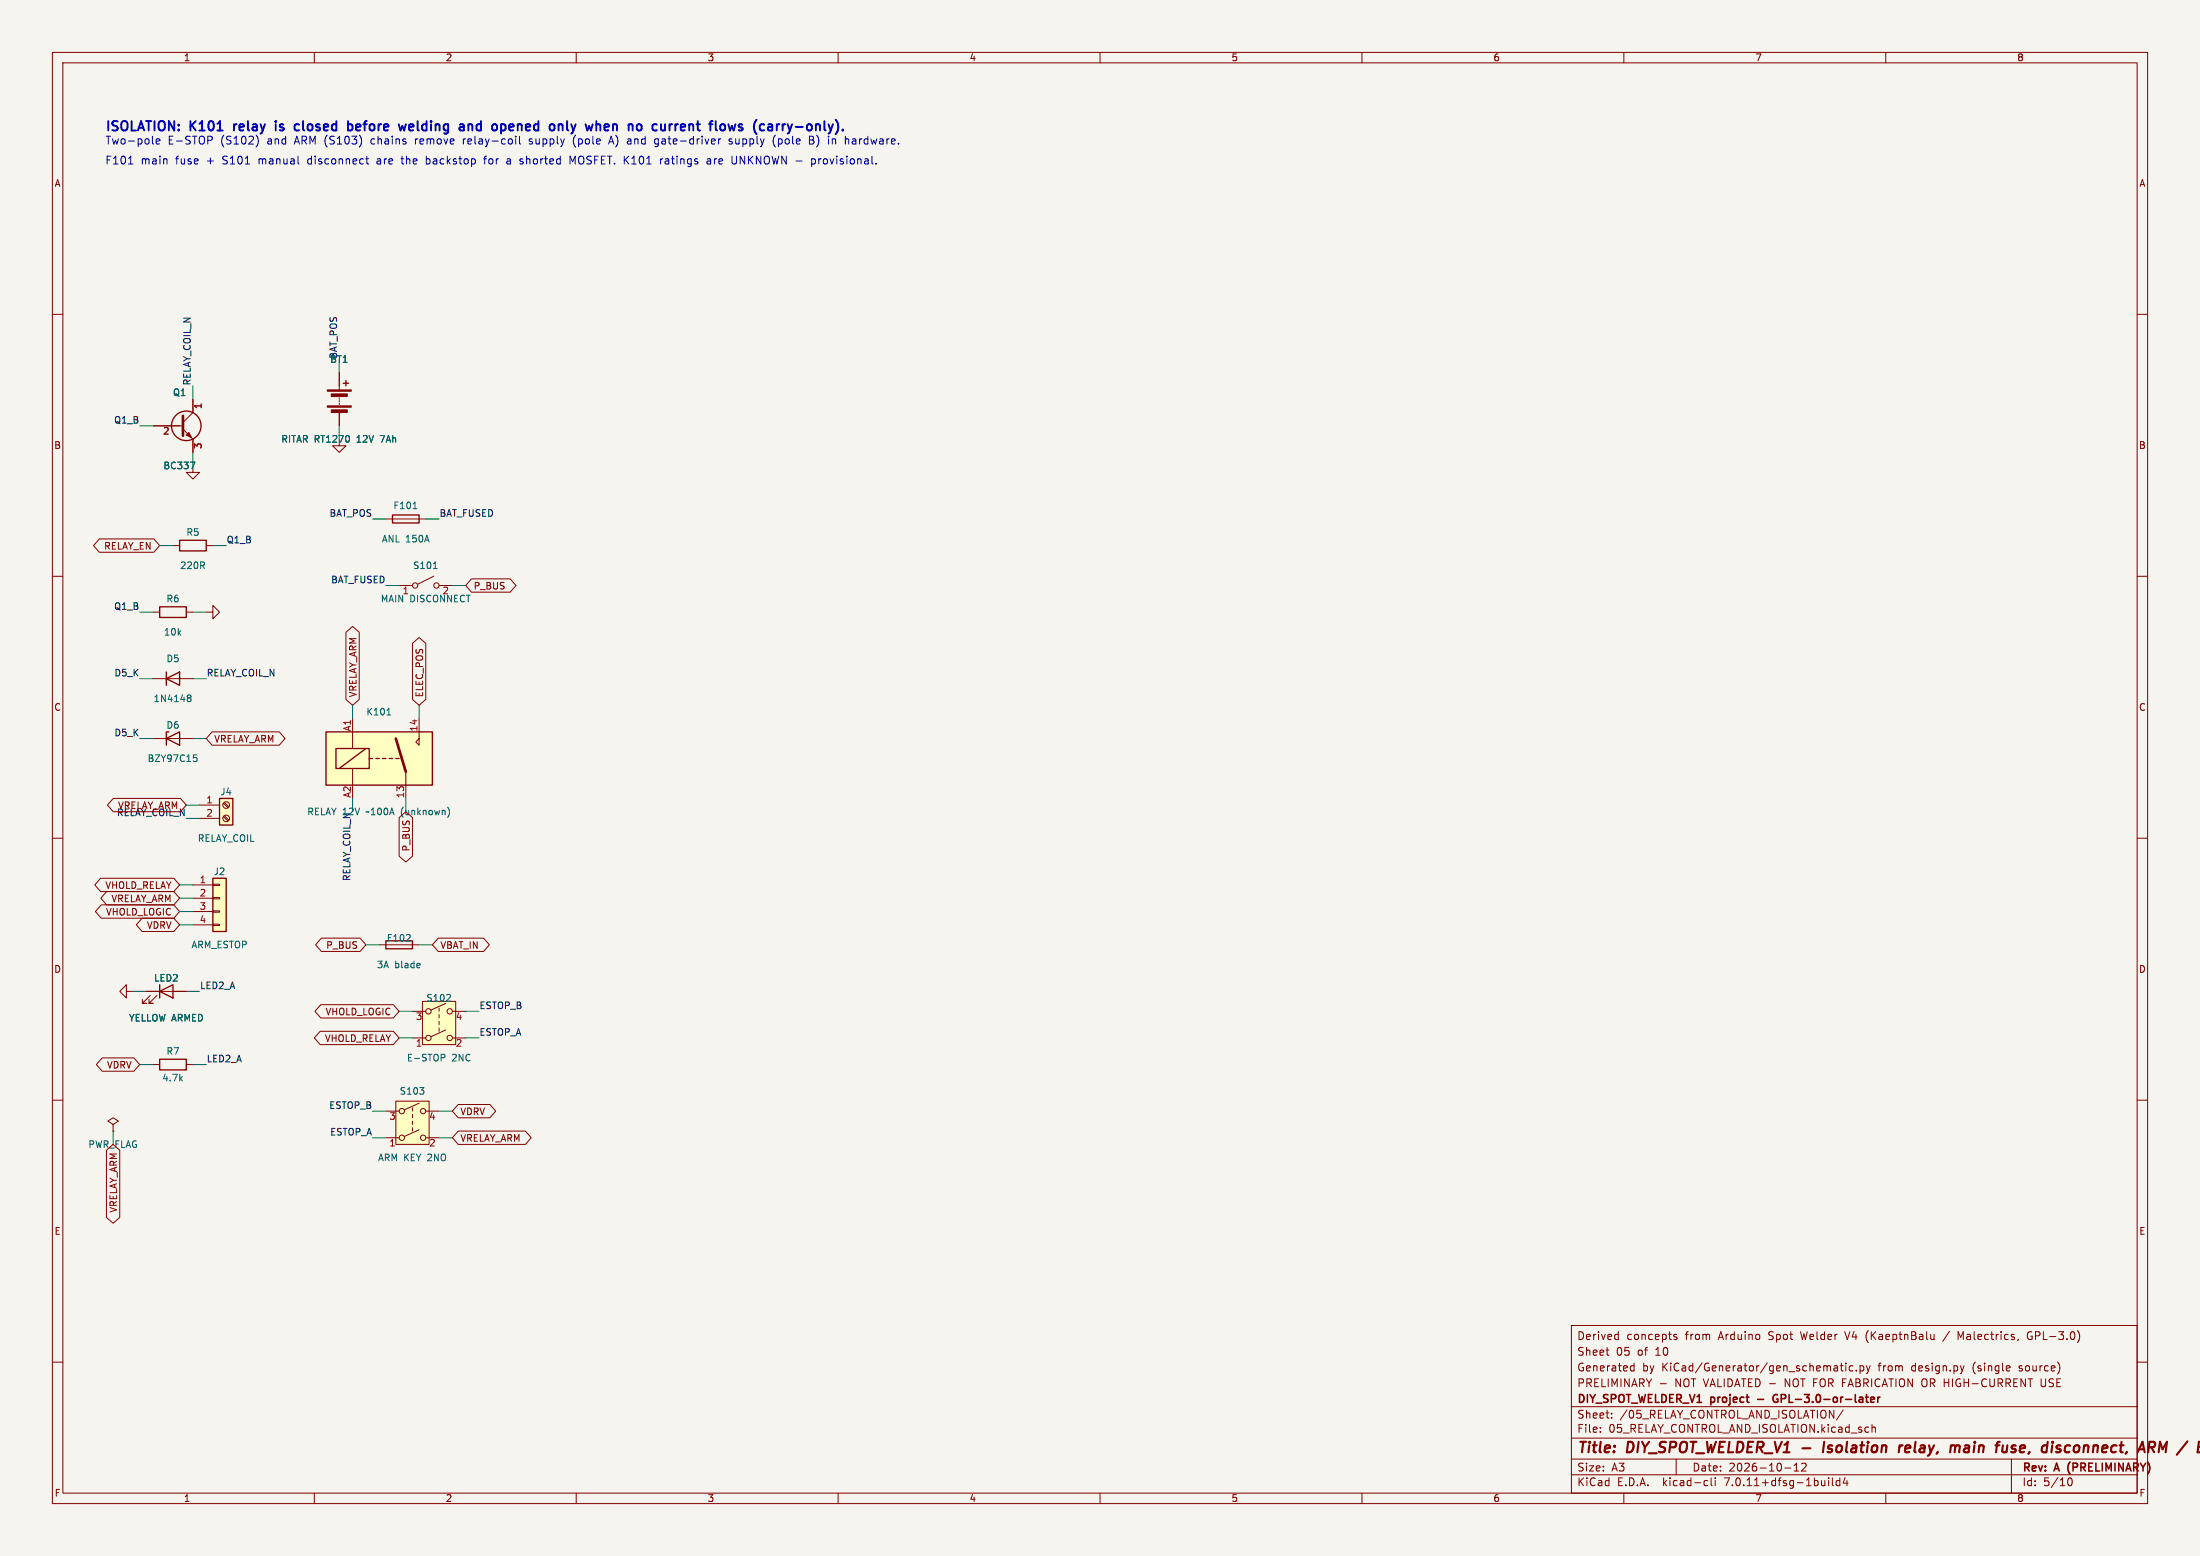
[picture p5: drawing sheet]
<svg xmlns="http://www.w3.org/2000/svg" width="420mm" height="297mm" viewBox="0 0 420 297" stroke-linecap="round" stroke-linejoin="round" font-family="sans-serif">
<path d="M0 0h420v297h-420z" fill="#f5f4ef" stroke="#f5f4ef" stroke-width=".19"/>
<g fill="none" stroke="#840000" stroke-width=".19">
<path d="M10 10h400v277h-400zM12 12h396v273h-396zM60 10v2M110 10v2M160 10v2M210 10v2M260 10v2M310 10v2M360 10v2M10 60h2M408 60h2M36.8 76.2v2.5l-1.9 1.9"/>
<path d="M64.8 71.1v3.3M64.8 75.9v.3M64.8 76.5v.2M64.8 77v.2M64.8 78.7v2.6M29.2 81.3h5.7M34.9 81.9l1.9 1.9v2.6M36.8 88.9v1.3h1.3l-1.3 1.2-1.2-1.2h1.2M64.8 83.8v1.3h1.2l-1.2 1.3-1.3-1.3h1.3M73.7 99.1h7.6M10 110h2M19 102.9h10.4l1.1 1.2-1.1 1.3h-10.4l-1.1-1.3z"/>
<path d="M29.2 116.8h1.3M33 104.1h1.3M35.6 116.8h1.2M39.4 116.8h1.2v-1.2l1.3 1.2-1.3 1.3v-1.3M39.4 104.1h1.2M76.2 111.8h2.5M82.8 110l-3 1.5M83.8 111.8h2.6M90 110.5h7.4l1.1 1.3-1.1 1.2h-7.4l-1.1-1.2zM408 110h2M29.2 129.5h7.6M40.5 139.7h12.8l1.1 1.3-1.1 1.2h-12.8l-1.1-1.2z"/>
<path d="M66 120.7l1.3-1.1 1.3 1.1v12.8l-1.3 1.1-1.3-1.1zM67.3 137.2v5.7M78.7 122.8l1.3-1.1 1.3 1.1v10.7l-1.3 1.1-1.3-1.1zM80 137.2v5l-.6-.6 .6-.6M10 160h2M21.6 152.4h12.8l1.2 1.3-1.2 1.2h-12.8l-1.1-1.2zM29.2 141h7.6M38.1 153.7h3.8M38.1 156.2h3.8M42.6 155.9l.9 .8M42.6 153.3l.9 .9M42.8 155.7l.9 .8"/>
<path d="M42.8 153.2l.9 .8M67.3 146.7v3.2M76.2 156.1l1.3-1.2 1.2 1.2v7.3l-1.2 1.1-1.3-1.1zM77.5 147.3v5.1M408 160h2M19.2 167.6h14l1.1 1.3-1.1 1.3h-14l-1.1-1.3zM19.3 172.7h13.9l1.1 1.3-1.1 1.3h-13.9l-1.1-1.3zM20.4 170.2h12.8l1.1 1.3-1.1 1.2h-12.8l-1.2-1.2zM27.1 175.3h6.1l1.1 1.2-1.1 1.3h-6.1l-1.1-1.3zM36.8 168.9h3.8M36.8 171.5h3.8M36.8 174h3.8"/>
<path d="M36.8 176.5h3.8M40.6 176.4h1.3v.3h-1.3zM40.6 173.9h1.3v.2h-1.3zM40.6 171.3h1.3v.3h-1.3zM40.6 168.8h1.3v.2h-1.3zM61.4 179.1h7.3l1.1 1.2-1.1 1.3h-7.3l-1.2-1.3zM83.7 179.1h8.6l1.1 1.2-1.1 1.3h-8.6l-1.2-1.3zM24.1 189.2v-1.2l-1.2 1.2 1.2 1.3v-1.3h1.3M27.9 189.2h7.7M28.7 190l-1.5 1.5h.7h-.7v-.7M30 190l-1.6 1.5h.8h-.8v-.7M61.1 196.8h14l1.1 1.3-1.1 1.3h-14l-1.1-1.3z"/>
<path d="M61.2 191.8h13.9l1.1 1.2-1.1 1.3h-13.9l-1.1-1.3zM72.4 180.3h7.6M78.7 198.1h2.6M78.7 193h2.6M80.6 191.1h6.4v8.3h-6.4zM83.8 192.4v.6M83.8 193.7v.6M83.8 194.9v.7M83.8 196.2v.7M85.1 196.6l-2.8 1.3M85.1 191.5l-2.8 1.3M86.4 198.1h2.5"/>
<path d="M86.4 193h2.5M10 210h2M19.5 201.9h6.1l1.1 1.3-1.1 1.3h-6.1l-1.1-1.3zM20.3 219.6l1.3-1.2 1.3 1.2v12.8l-1.3 1.1-1.3-1.1zM21.6 214.6l1-.6-1-.6-1 .6 1 .6v1.3M21.6 215.9h.1M29.2 203.2h1.3M35.6 203.2h1.2M73.7 217.2h2.5M73.7 212.1h2.5M75.6 210.2h6.3v8.2h-6.3zM78.7 211.5v.6"/>
<path d="M78.7 212.7v.7M78.7 214v.6M78.7 215.3v.6M80 215.6l-2.8 1.3M80 210.6l-2.8 1.2M81.3 217.2h2.5M81.3 212.1h2.5M87.5 210.8h6l1.1 1.3-1.1 1.3h-6l-1.1-1.3zM87.5 215.9h12.8l1.1 1.3-1.1 1.2h-12.8l-1.1-1.2zM408 210h2M10 260h2M300 253h108v32h-108z"/>
<path d="M306.6 257.7h.6M307 258.7h.2M308.5 254.7l.4 .1M308.9 254.2v1.5M308.9 255.6l-.4 .1M319.5 255l.7 .4-.3 .3-.4-.1M320.1 254.8l-.4-.1-.2 .2M352.2 254.2l.5 1.5M369.2 255.5l-.4 .2M369.2 254.7v1M372.2 254.1l-1.3 1.9M374.3 255.3l-.5-1.1v1.5"/>
<path d="M385.3 255.6l-.1 .2M387.7 254.2a.75 .75 0 0 0-.7 .7 .75 .75 0 0 0 .7 .8M408 260h2M300 278.5h108M300 274.5h108M300 268.5h108M305.5 273.2v.2M305.5 272.5v.1M307.7 270.5v.2M307.7 269.8v.1M311.4 261.6h.5M311.4 260.8h.5"/>
<path d="M311.9 260.2v1.5M316.9 264.1h1.2M320 278.5v3M342.5 279.7l.4-.4v1.5M343.9 279.4l.6-.1 .2 .1 .1 .3-.9 1.1h.9M351.3 260.7h.6M351.5 260.2v1.3l.4 .2M351.9 269.1l-1.3 1.9M352.4 260.2v.1M352.4 260.7v1M353.7 260.8l-.4-.1-.3 .3 .2 .6h.5M354.4 261.5v.2"/>
<path d="M355.1 260.8l.4-.1 .3 .3-.1 .6h-.6M355.1 260.7v1.5M356.3 260.7l.4 1M356.7 261.7l-.4 .5M357 260.7l-.3 1M357.4 271.9v1.5M357.4 272.5l.2-.1 .3 .1 .1 .9M374.9 260.7l-.3 1M384 278.5v6.5M389.7 263.2v1.2l.2 .3h.3M60 285v2M110 285v2"/>
<path d="M160 285v2M210 285v2M260 285v2M300 281.5h108M310 285v2M325.6 282.6l.4 .1M326 283.5l-.4 .1M326.7 282.1v1.3l.2 .2M327.4 282.1v.1M327.4 282.6v1M340.7 280.2h1.2M342.5 280.8h.9"/>
<path d="M349.1 282.1v.1M349.1 282.6v1M349.8 282.1v1.3l.2 .2M351.2 282.7l-.4-.1-.3 .3 .2 .6h.5M351.2 282.1v1.5M352.2 282l-.3 1.1h.9M352.6 282.6v1M360 285v2M394.8 282.4l-.1 .3M395.5 282.4l.1 .6-.2 .5h-.5l-.2-.5"/>
<circle cx="79.2" cy="111.8" r=".51"/>
<circle cx="83.3" cy="111.8" r=".51"/>
<circle cx="43.2" cy="156.2" r=".63"/>
<circle cx="43.2" cy="153.7" r=".63"/>
<circle cx="81.8" cy="198.1" r=".51"/>
<circle cx="81.8" cy="193" r=".51"/>
<circle cx="85.9" cy="198.1" r=".51"/>
<circle cx="85.9" cy="193" r=".51"/>
<circle cx="76.7" cy="212.1" r=".51"/>
<circle cx="76.7" cy="217.2" r=".51"/>
<circle cx="80.8" cy="212.1" r=".51"/>
<circle cx="80.8" cy="217.2" r=".51"/>
</g>
<g fill="none" stroke="#840000" stroke-width=".4">
<path d="M348.3 275.2l-.3 2M348.9 277.1l.1 .1M362.6 275.9l-.1 1.3M363.2 275.9l-.4 .1-.2 .3M364.5 275.9h-.4l-.3 .3-.1 .9 .6 .1M364.7 276.3l-1 .2M373 275.9l.3 .3M373.3 276.2a.5 .5 0 0 1 .8-.2l-.1 1.2M373.3 276.2l-.2 1M383.2 275.9l-.2 1.3M383.9 277.1l.6 .1M384.6 275.9l-.4 .1-.2 .3 .1 .1 .5 .1"/>
<path d="M393.4 276a.49 .49 0 0 0-.8 .3l.1 .1 .4 .1 .3 .3-.4 .4-.5-.1M410.3 275.2l1 .1a.58 .58 0 0 1-.3 1M410.7 276.3l.5 .9M413.7 275.2l-.9 1.4-.5-1.4-.2 2"/>
</g>
<path d="M339.1 267h.3M339.2 266.2a.75 .75 0 0 0-.7 .7 .75 .75 0 0 0 .6 .8l.2-.1M356.1 266.7h.6M356.3 266.2v1.3l.4 .2M357.1 267.2l.7-.2v-.2l-.5-.1-.2 .2 .1 .7h.6M358.5 266.7v1M358.9 266.7l-.3 .1-.1 .2" fill="none" stroke="#840000" stroke-width=".3"/>
<g fill="#ffffc2" stroke="#ffffc2" stroke-width=".19">
<path d="M41.9 152.4h2.5v5.1h-2.5z"/>
<path d="M80.6 191.1h6.4v8.3h-6.4z"/>
<path d="M62.2 139.7h20.3v10.2h-20.3z"/>
<path d="M40.6 167.6h2.6v10.2h-2.6z"/>
<path d="M75.6 210.2h6.3v8.2h-6.3z"/>
</g>
<g fill="none" stroke="#840000" stroke-width=".25">
<path d="M65.5 73.2h1M66 72.6v1.1M74.9 98.3h5.1v1.5h-5.1zM30.5 115.8h5.1v2.1h-5.1zM34.3 103.1h5.1v2.1h-5.1zM31.7 129.5l2.6-1.2v2.5zM31.7 128.3v2.5M32.3 139.7h-.6v2.5M62.2 139.7h20.3v10.2h-20.3zM31.7 141l2.6-1.3v2.5zM41.9 152.4h2.5v5.1h-2.5zM64.1 142.9h6.4v3.8h-6.4z"/>
<path d="M69.8 142.9l-5 3.8M70.5 144.8h.6M71.8 144.8h.6M73 144.8h.7M74.3 144.8h.6M75.6 144.8h.6M40.6 167.6h2.6v10.2h-2.6zM73.7 179.6h5v1.5h-5zM30.5 189.2l2.5-1.2v2.5zM30.5 188v2.5M30.5 202.2h5.1v2h-5.1z"/>
<circle cx="35.6" cy="81.3" r="2.82"/>
</g>
<g fill="none" stroke="#006464" stroke-width=".19">
<path d="M36.3 88.2h.9l-.6 1.3M78.9 97.1h.7M82.7 108.5h.8M35.9 133.1l.1 .1M35.9 132.7h.3l.2 .1 .1 .2-.3 .2M36 133.2h.2M36 133.2l-.1 .1M36.2 133.2l.3 .2-.1 .4-.2 .1h-.3M73.9 136.5h.7M37 144.1h.6M37.1 144.6h.3l.2 .2-.1 .5-.4 .1M85.5 154.1a1.49 1.49 0 0 1 0 1.8"/>
<path d="M77.5 179.6h.8M78.3 178.5v.4M85.2 191.1h.8M85.9 189.9v.5M80.1 207.6h.8l-.4 .5M80.9 208.2v.5M84.7 201.2l.2 .3v.3l-.2 .1"/>
</g>
<path d="M34.9 79.4v3.8M75.6 141l1.9 6.3" fill="none" stroke="#840000" stroke-width=".51"/>
<g fill="#840000" stroke="#840000" stroke-width=".19">
<path d="M62.5 77.5h4.6v.2h-4.6z"/>
<path d="M62.5 74.4h4.6v.3h-4.6z"/>
<path d="M63.2 78.2h3.1v.5h-3.1z"/>
<path d="M63.2 75.2h3.1v.5h-3.1z"/>
<path d="M35.6 83.1l.5-.5 .5 1z"/>
</g>
<g fill="none" stroke="#0000c2" stroke-width=".36">
<path d="M44.7 23.7v1.2M44.8 23.9l-.1 .2M52.6 23.1v.2M52.6 23.7v1.2M53.4 24.8l.2 .1M53.5 23.8v.4M56.9 23.7l.2 .1M57.1 24.8l-.2 .1M67.1 23.8l.2 .3v.5l-.2 .2M68.8 23.8l-.6-.1-.2 .3 .1 .8h.7M68.8 24.1l-.8 .2M78.1 24.3l.9-.2-.1-.3-.5-.1-.3 .3 .1 .8h.7"/>
<path d="M89.9 23.7l.3 .3v.9M91.6 23.7h-.3l-.3 .4v.6l.6 .2M97.3 24.8h.7M97.3 23.8l.5-.1 .2 .1 .1 .3-.9 .2M109 23.7l.5 1.2M109.5 24.9l-.2 .4-.3 .2M109.9 23.7l-.4 1.2M117 23.7v1.2M117.7 23.8l-.4-.1-.3 .2M126.2 23.7v1l.1 .1 .4 .1M131.6 23.7v1.2M131.8 23.7l-.2 .2"/>
<path d="M151.9 24.2h1.4"/>
</g>
<g fill="none" stroke="#0000c2" stroke-width=".19">
<path d="M24.5 31.3h.9M29.2 27.4l.1 .1M29.8 27l.7-.1v-.3l-.5-.1-.2 .2 .1 .7h.6M40.4 26.1l.1 .2-.1 .4M49.2 26.4l.1 .7-.3 .9M69.8 30.3h.6M70 29.8v1.3l.4 .2M72 30.8v.4M76.5 30.3h.6M76.7 29.8v1.3l.3 .2M79.3 26.5v1M79.5 26.6l-.2 .2"/>
<path d="M81.4 31.2l.4 .1M81.4 29.8v1.5M81.8 30.3l-.4 .1M88.5 26.5v1M88.7 26.5l-.2 .3M92.3 30.3h.6M92.9 29.8l-.4 .2v1.3M96.7 31.1l.3 .2 .5-.1M96.8 30.4l.4-.1 .3 .2M97.5 30.7h-.5l-.3 .3M98.5 26.5v1M99.2 26v1.3l.2 .2"/>
<path d="M101 27.4l.5 .1M101.2 26.5l-.2 .3 .1 .1 .4 .1M108.8 31.3v-1.5l.5 1.1 .5-1.1v1.5M109.9 25.8a1.72 1.72 0 0 0 0 2.3M116.2 27.5l.5-1.5 .5 1.5M116.3 27.1h.7M120.2 26.5l.3 .2v.8M120.5 27.4l-.2 .1M120.5 26.9h-.2M125.2 26.5l.5 .1M125.7 27.4l-.5 .1M125.7 26.5v1.2l-.2 .2-.3 .1"/>
<path d="M126.5 30.3l-.3 .1-.1 .2M127.5 30.3l-.5 .1M127.5 30.7h-.3a.29 .29 0 0 0-.3 .3 .29 .29 0 0 0 .3 .3h.3M135 30.4h.6l.1 .9M135.7 30.7h-.5a.29 .29 0 0 0-.3 .3 .29 .29 0 0 0 .3 .3l.5-.1M136.4 30.3v1M136.5 30.5l-.1 .1M137.6 26.5l-.3 .1M139.7 26.6l-.3-.1-.2 .2v.2l.5 .2v.3h-.5M141.3 31.3v-1.5l.9 1.5M147.7 27.4l.3 .7M148 25.9l-.3 .5"/>
<path d="M148.6 27.4l.4 .1M148.6 26.5v1.5M149 26.5l-.4 .1M154.5 26.7h.5M155 26.7a.4 .4 0 0 1 .4 .4 .4 .4 0 0 1-.3 .4h-.6M155.3 26.4l-.3 .3M155.6 30.5v.7M156.1 27.8l-.2 .3M156.3 30.3v1M156.7 30.3l-.2 .1-.2 .2M159.3 26.5l.2 .2v.8M162.9 26.5l-.2 .1"/>
<path d="M163.2 26.9h-.3a.29 .29 0 0 0-.2 .3 .29 .29 0 0 0 .2 .3h.3"/>
</g>
<g fill="none" stroke="#009600" stroke-width=".19">
<path d="M36.8 73.7v2.5M64.8 68.6v2.5M26.7 81.3h2.5M36.8 86.4v2.5M64.8 81.3v2.5M71.1 99.1h2.6M81.3 99.1h2.5M26.7 116.8h2.5M30.5 104.1h2.5M36.8 116.8h2.6M40.6 104.1h2.6M73.7 111.8h2.5"/>
<path d="M86.4 111.8h2.5M26.7 129.5h2.5M36.8 129.5h2.6M67.3 134.6v2.6M80 134.6v2.6M26.7 141h2.5M35.6 153.7h2.5M35.6 156.2h2.5M36.8 141h2.6M67.3 152.4v2.5M77.5 152.4v2.5M34.3 176.5h2.5"/>
<path d="M34.3 168.9h2.5M34.3 171.5h2.5M34.3 174h2.5M25.4 189.2h2.5M35.6 189.2h2.5M69.8 180.3h2.6M76.2 193h2.5M76.2 198.1h2.5M80 180.3h2.5M88.9 193h2.5M88.9 198.1h2.5M21.6 215.9v2.5"/>
<path d="M26.7 203.2h2.5M36.8 203.2h2.6M71.1 217.2h2.6M71.1 212.1h2.6M83.8 217.2h2.6M83.8 212.1h2.6"/>
</g>
<g font-size="2.8" fill="#840000">
<text x="301" y="277.9">Title:</text>
<text x="310.6" y="277.9">DIY_SPOT_WELDER_V1 -</text>
<text x="349.7" y="277.9">Isolation</text>
<text x="364.9" y="277.9">relay,</text>
<text x="375.6" y="277.9">main</text>
<text x="385.1" y="277.9">fuse,</text>
<text x="394.7" y="277.9">disconnect,</text>
<text x="414.1" y="277.9">ARM</text>
</g>
<g font-size="2.5" fill="#0000c2">
<text x="20" y="25.2">ISOLATION:</text>
<text x="36.4" y="25.2">K101</text>
<text x="45.4" y="25.2">relay</text>
<text x="54.1" y="25.2">is</text>
<text x="58.5" y="25.2">closed</text>
<text x="69.4" y="25.2">before</text>
<text x="79.9" y="25.2">welding</text>
<text x="92.2" y="25.2">and</text>
<text x="99.1" y="25.2">opened</text>
<text x="110.8" y="25.2">only</text>
<text x="118.5" y="25.2">when</text>
<text x="127.3" y="25.2">no</text>
<text x="132.6" y="25.2">current</text>
<text x="144.3" y="25.2">flows</text>
<text x="153.3" y="25.2">(carry-only).</text>
</g>
<g font-size="2.1" fill="#0000c2">
<text x="20" y="27.7">Two-pole</text>
<text x="32" y="27.7">E-STOP</text>
<text x="42.2" y="27.7">(S102)</text>
<text x="51.2" y="27.7">and</text>
<text x="56.6" y="27.7">ARM (S103)</text>
<text x="71.4" y="27.7">chains</text>
<text x="80" y="27.7">remove</text>
<text x="89.3" y="27.7">relay-coil</text>
<text x="102.1" y="27.7">supply</text>
<text x="110.6" y="27.7">(pole</text>
<text x="117.7" y="27.7">A)</text>
<text x="121.2" y="27.7">and</text>
<text x="126.6" y="27.7">gate-driver</text>
<text x="141" y="27.7">supply</text>
<text x="149.5" y="27.7">(pole</text>
<text x="156.6" y="27.7">B)</text>
<text x="160.4" y="27.7">in</text>
<text x="163.8" y="27.7">hardware.</text>
<text x="20" y="31.5">F101</text>
<text x="26.9" y="31.5">main</text>
<text x="33.6" y="31.5">fuse</text>
<text x="39.6" y="31.5">+</text>
<text x="42.8" y="31.5">S101</text>
<text x="49.8" y="31.5">manual</text>
<text x="59.3" y="31.5">disconnect</text>
<text x="72.7" y="31.5">are</text>
<text x="77.5" y="31.5">the</text>
<text x="82.3" y="31.5">backstop</text>
<text x="93.6" y="31.5">for</text>
<text x="98.1" y="31.5">a</text>
<text x="100.7" y="31.5">shorted</text>
<text x="110.4" y="31.5">MOSFET. K101</text>
<text x="128" y="31.5">ratings</text>
<text x="137.1" y="31.5">are</text>
<text x="142" y="31.5">UNKNOWN -</text>
<text x="157.5" y="31.5">provisional.</text>
</g>
<g font-size="2.1" fill="#840000">
<text x="301" y="256">Derived</text>
<text x="310.5" y="256">concepts</text>
<text x="321.8" y="256">from</text>
<text x="328.2" y="256">Arduino</text>
<text x="337.9" y="256">Spot</text>
<text x="344.2" y="256">Welder</text>
<text x="352.9" y="256">V4 (KaeptnBalu</text>
<text x="374.8" y="256">Malectrics,</text>
<text x="388.2" y="256">GPL-3.0)</text>
<text x="301" y="262">Generated</text>
<text x="301" y="259">Sheet</text>
<text x="308.5" y="259">05</text>
<text x="312.7" y="259">of</text>
<text x="313.5" y="262">by</text>
<text x="316.2" y="259">10</text>
<text x="317.3" y="262">KiCad/Generator/gen_schematic.py</text>
<text x="358.7" y="262">from</text>
<text x="365.2" y="262">design.py</text>
<text x="377" y="262">(single</text>
<text x="386" y="262">source)</text>
<text x="301" y="268.2">DIY_SPOT_WELDER_V1 project</text>
<text x="301" y="265">PRELIMINARY</text>
<text x="319.8" y="265">NOT VALIDATED -</text>
<text x="336.2" y="268.2">-</text>
<text x="339.8" y="268.2">GPL-3.0-or-later</text>
<text x="341.1" y="265">NOT FOR FABRICATION OR HIGH-CURRENT</text>
<text x="390.8" y="265">USE</text>
<text x="301" y="273.7">File:</text>
<text x="301" y="271">Sheet:</text>
<text x="307.1" y="273.7">05_RELAY_CONTROL_AND_ISOLATION.kicad_sch</text>
<text x="309.2" y="271">/05_RELAY_CONTROL_AND_ISOLATION/</text>
<text x="301" y="281.1">Size:</text>
<text x="307.6" y="281.1">A3</text>
<text x="323" y="281.1">Date:</text>
<text x="330" y="281.1">2026-10-12</text>
<text x="386" y="281.3">Rev:</text>
<text x="392.4" y="281.3">A</text>
<text x="395.4" y="281.3">(PRELIMINARY)</text>
<text x="301" y="283.9">KiCad</text>
<text x="308.7" y="283.9">E.D.A.</text>
<text x="317.6" y="283.9">kicad-cli</text>
<text x="329.5" y="283.9">7.0.11+dfsg-1build4</text>
<text x="386" y="283.9">Id:</text>
<text x="390.1" y="283.9">5/10</text>
</g>
<g font-size="1.8" fill="#840000">
<text x="35" y="11.9">1</text>
<text x="85" y="11.9">2</text>
<text x="135" y="11.9">3</text>
<text x="185" y="11.9">4</text>
<text x="235" y="11.9">5</text>
<text x="285" y="11.9">6</text>
<text x="335" y="11.9">7</text>
<text x="385" y="11.9">8</text>
<text x="10.3" y="35.9">A</text>
<text x="408.3" y="35.9">A</text>
<text x="10.3" y="85.9">B</text>
<text x="408.2" y="85.9">B</text>
<text x="19.8" y="105.1">RELAY_EN</text>
<text x="90.3" y="112.7">P_BUS</text>
<text x="10.3" y="135.9">C</text>
<text x="68.3" y="133.2" transform="rotate(-90 68.3 133.2)">VRELAY_ARM</text>
<text x="81" y="133.2" transform="rotate(-90 81 133.2)">ELEC_POS</text>
<text x="408.2" y="135.9">C</text>
<text x="40.8" y="141.9">VRELAY_ARM</text>
<text x="78.4" y="162.6" transform="rotate(-90 78.4 162.6)">P_BUS</text>
<text x="20" y="169.9">VHOLD_RELAY</text>
<text x="21.2" y="172.4">VRELAY_ARM</text>
<text x="20.1" y="174.9">VHOLD_LOGIC</text>
<text x="27.9" y="177.5">VDRV</text>
<text x="10.3" y="185.9">D</text>
<text x="62.2" y="181.3">P_BUS</text>
<text x="84" y="181.3">VBAT_IN</text>
<text x="408.2" y="185.9">D</text>
<text x="62" y="194">VHOLD_LOGIC</text>
<text x="61.9" y="199.1">VHOLD_RELAY</text>
<text x="20.3" y="204.2">VDRV</text>
<text x="87.8" y="213">VDRV</text>
<text x="87.8" y="218.1">VRELAY_ARM</text>
<text x="22.5" y="231.6" transform="rotate(-90 22.5 231.6)">VRELAY_ARM</text>
<text x="10.3" y="235.9">E</text>
<text x="408.3" y="235.9">E</text>
<text x="10.3" y="285.9">F</text>
<text x="35" y="286.9">1</text>
<text x="85" y="286.9">2</text>
<text x="135" y="286.9">3</text>
<text x="185" y="286.9">4</text>
<text x="235" y="286.9">5</text>
<text x="285" y="286.9">6</text>
<text x="335" y="286.9">7</text>
<text x="385" y="286.9">8</text>
<text x="408.3" y="285.9">F</text>
</g>
<g font-size="1.8" fill="#006464">
<text x="62.9" y="69.4">BT1</text>
<text x="32.9" y="75.8">Q1</text>
<text x="31.1" y="89.8">BC337</text>
<text x="53.6" y="84.7">RITAR RT1270</text>
<text x="68.2" y="84.7">12V</text>
<text x="72.9" y="84.7">7Ah</text>
<text x="75" y="97.4">F101</text>
<text x="35.5" y="102.5">R5</text>
<text x="72.8" y="103.7">ANL 150A</text>
<text x="34.3" y="108.8">220R</text>
<text x="78.8" y="108.8">S101</text>
<text x="31.7" y="115.2">R6</text>
<text x="72.6" y="115.2">MAIN DISCONNECT</text>
<text x="31.2" y="121.5">10k</text>
<text x="31.7" y="126.6">D5</text>
<text x="29.2" y="134.2">1N4148</text>
<text x="69.8" y="136.8">K101</text>
<text x="31.7" y="139.3">D6</text>
<text x="28.1" y="145.6">BZY97C15</text>
<text x="42" y="152">J4</text>
<text x="70" y="155.8">~100A</text>
<text x="76.8" y="155.8">(unknown)</text>
<text x="37.7" y="160.9">RELAY_COIL</text>
<text x="40.7" y="167.2">J2</text>
<text x="73.7" y="179.9">F102</text>
<text x="36.5" y="181.2">ARM_ESTOP</text>
<text x="71.9" y="185">3A</text>
<text x="75.3" y="185">blade</text>
<text x="29.3" y="187.6">LED2</text>
<text x="81.3" y="191.4">S102</text>
<text x="24.5" y="195.2">YELLOW ARMED</text>
<text x="31.7" y="201.5">R7</text>
<text x="77.6" y="202.8">E-STOP</text>
<text x="86.3" y="202.8">2NC</text>
<text x="30.9" y="206.6">4.7k</text>
<text x="76.2" y="209.1">S103</text>
<text x="16.8" y="219.3">PWR_FLAG</text>
<text x="72.1" y="221.8">ARM KEY 2NO</text>
</g>
<g font-size="1.8" fill="#0f0f0f">
<text x="64.4" y="68.6" transform="rotate(-90 64.4 68.6)">BAT_POS</text>
<text x="36.5" y="73.7" transform="rotate(-90 36.5 73.7)">RELAY_COIL_N</text>
<text x="21.7" y="80.9">Q1_B</text>
<text x="62.8" y="98.7">BAT_POS</text>
<text x="83.8" y="98.7">BAT_FUSED</text>
<text x="43.2" y="103.8">Q1_B</text>
<text x="63.1" y="111.4">BAT_FUSED</text>
<text x="21.7" y="116.5">Q1_B</text>
<text x="21.7" y="129.2">D5_K</text>
<text x="39.4" y="129.2">RELAY_COIL_N</text>
<text x="21.7" y="140.6">D5_K</text>
<text x="22.2" y="155.9">RELAY_COIL_N</text>
<text x="22.4" y="154.6">VRELAY_ARM</text>
<text x="58.6" y="155.8">RELAY 12V</text>
<text x="67" y="168.3" transform="rotate(-90 67 168.3)">RELAY_COIL_N</text>
<text x="38.1" y="188.9">LED2_A</text>
<text x="91.4" y="197.8">ESTOP_A</text>
<text x="91.4" y="192.7">ESTOP_B</text>
<text x="39.4" y="202.9">LED2_A</text>
<text x="62.8" y="211.7">ESTOP_B</text>
<text x="62.9" y="216.8">ESTOP_A</text>
</g>
<g font-size="1.8" fill="#a90000">
<text x="31" y="83.3">2</text>
<text x="38.8" y="78.2" transform="rotate(-90 38.8 78.2)">1</text>
<text x="38.8" y="85.8" transform="rotate(-90 38.8 85.8)">3</text>
<text x="76.8" y="113.7">1</text>
<text x="84.4" y="113.7">2</text>
<text x="67.1" y="139.7" transform="rotate(-90 67.1 139.7)">A1</text>
<text x="79.8" y="139.7" transform="rotate(-90 79.8 139.7)">14</text>
<text x="39.3" y="153.4">1</text>
<text x="39.3" y="156">2</text>
<text x="67.1" y="152.4" transform="rotate(-90 67.1 152.4)">A2</text>
<text x="77.2" y="152.4" transform="rotate(-90 77.2 152.4)">13</text>
<text x="38" y="168.7">1</text>
<text x="38" y="171.2">2</text>
<text x="38" y="173.7">3</text>
<text x="38" y="176.3">4</text>
<text x="79.3" y="195">3</text>
<text x="86.9" y="195">4</text>
<text x="79.3" y="200.1">1</text>
<text x="86.9" y="200.1">2</text>
<text x="74.2" y="214.1">3</text>
<text x="81.8" y="214.1">4</text>
<text x="74.2" y="219.2">1</text>
<text x="81.8" y="219.2">2</text>
</g>
</svg>
